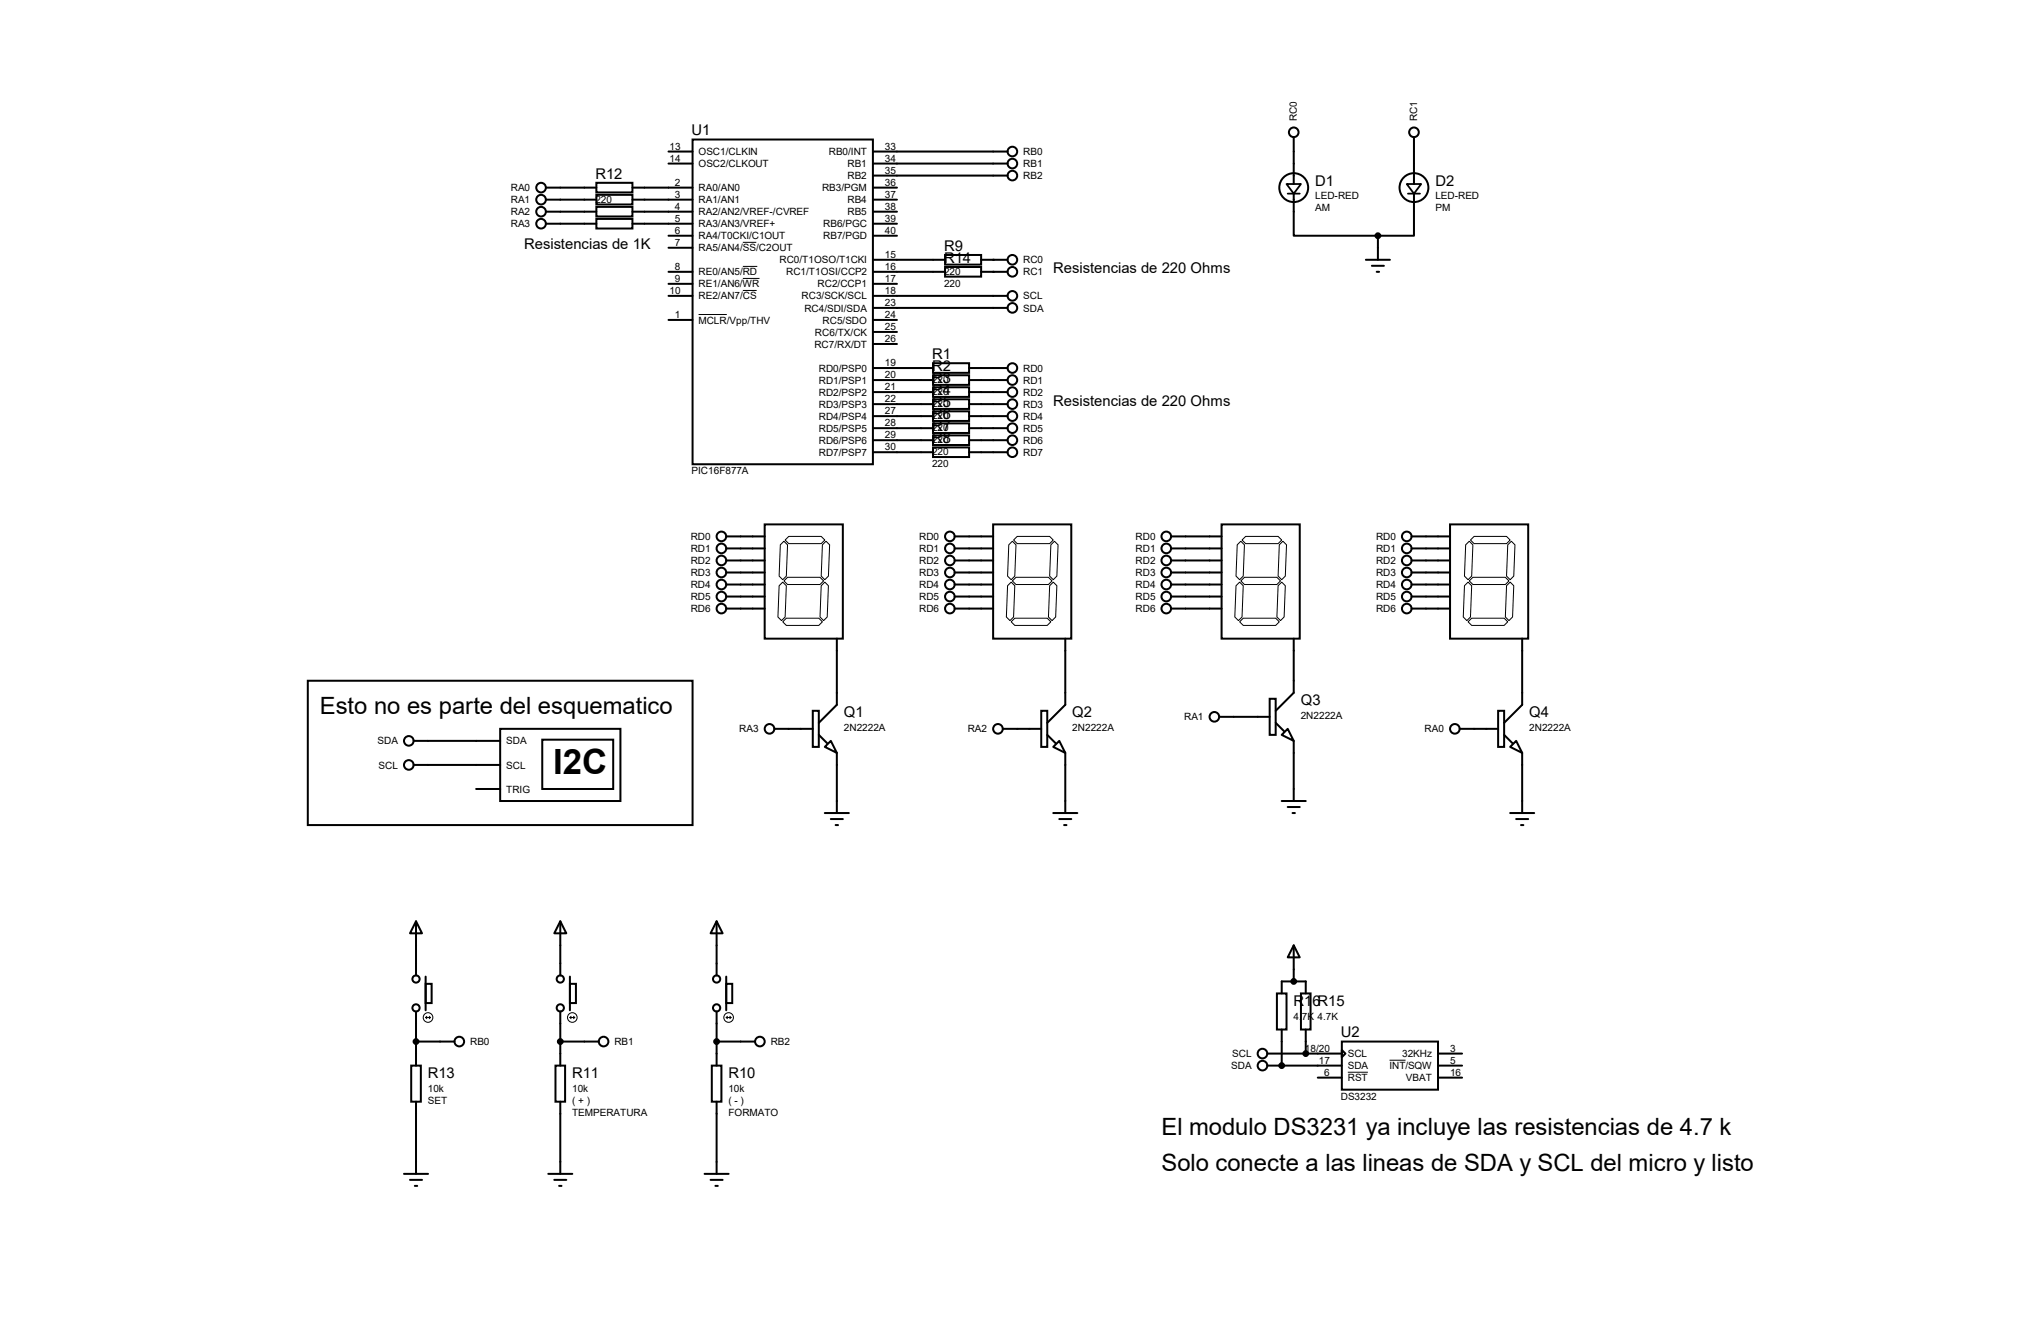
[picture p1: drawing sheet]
<svg xmlns="http://www.w3.org/2000/svg" width="432mm" height="279mm" viewBox="0 0 432 279" stroke-linecap="round" stroke-linejoin="round" font-family="sans-serif">
<g fill="none" stroke="#000" stroke-width=".42">
<path d="M115.3 39.6h10.7M126 38.6h7.6v2h-7.6zM133.6 39.6h12.7M141.2 34.5h5.1M141.2 32h5.1M146.3 29.5h38.1v68.5h-38.1zM184.4 39.6h5.1M184.4 37.1h28.5M184.4 34.5h28.5M184.4 32h28.5M273.3 29v9.9M298.7 29v9.9"/>
<path d="M115.3 42.2h10.7M115.3 44.7h10.7M115.3 47.2h10.7M126 41.1h7.6v2.1h-7.6zM126 43.7h7.6v2h-7.6zM126 46.2h7.6v2.1h-7.6zM133.6 42.2h12.7M133.6 44.7h12.7M133.6 47.2h12.7M141.2 57.4h5.1M141.2 49.8h5.1M141.2 52.3h5.1"/>
<path d="M141.2 59.9h5.1M184.4 42.2h5.1M184.4 44.7h5.1M184.4 47.2h5.1M184.4 57.4h15.2M184.4 54.9h15.2M184.4 49.8h5.1M184.4 59.9h5.1M199.6 53.8h7.7v2.1h-7.7zM199.6 56.4h7.7v2h-7.7zM207.3 57.4h5.6M207.3 54.9h5.6"/>
<path d="M273.3 40.9v8.9h17.8M288.5 54.9h5.1M289.8 56.1h2.6M290.8 57.4h.5M291.1 49.8v5.1M298.7 40.9v8.9h-7.6M141.2 62.5h5.1M141.2 67.6h5.1M184.4 77.7h12.7M184.4 62.5h28.5M184.4 65h28.5M184.4 72.6h5.1"/>
<path d="M184.4 70.1h5.1M184.4 67.6h5.1M197.1 76.7h7.6v2h-7.6zM197.1 79.2h7.6v2.1h-7.6zM204.7 77.7h8.2M184.4 80.3h12.7M184.4 82.8h12.7M184.4 85.3h12.7M184.4 87.9h12.7M184.4 90.4h12.7M184.4 93h12.7M184.4 95.5h12.7"/>
<path d="M197.1 81.8h7.6v2h-7.6zM197.1 84.3h7.6v2.1h-7.6zM197.1 86.9h7.6v2h-7.6zM197.1 89.4h7.6v2h-7.6zM197.1 91.9h7.6v2.1h-7.6zM197.1 94.5h7.6v2h-7.6zM204.7 80.3h8.2M204.7 82.8h8.2M204.7 85.3h8.2M204.7 87.9h8.2M204.7 90.4h8.2M204.7 93h8.2"/>
<path d="M204.7 95.5h8.2M153.4 113.3h8.1M153.4 115.8h8.1M153.4 118.4h8.1M161.5 110.7h16.6v24.2h-16.6zM201.7 113.3h8.1M201.7 115.8h8.1M201.7 118.4h8.1M209.8 110.7h16.5v24.2h-16.5zM247.4 113.3h10.7M247.4 115.8h10.7M247.4 118.4h10.7"/>
<path d="M258.1 110.7h16.5v24.2h-16.5zM298.2 113.3h8.1M298.2 115.8h8.1M298.2 118.4h8.1M306.3 110.7h16.5v24.2h-16.5zM153.4 120.9h8.1M153.4 123.4h8.1M153.4 126h8.1M153.4 128.5h8.1M176.8 134.9v13.9l-3.8 3.9M201.7 120.9h8.1M201.7 123.4h8.1"/>
<path d="M201.7 126h8.1M201.7 128.5h8.1M225 134.9v13.9l-3.8 3.9M247.4 120.9h10.7M247.4 123.4h10.7M247.4 126h10.7M247.4 128.5h10.7M273.3 134.9v11.4l-3.8 3.8M298.2 120.9h8.1M298.2 123.4h8.1M298.2 126h8.1M298.2 128.5h8.1"/>
<path d="M321.6 134.9v13.9l-3.8 3.9M65 143.8h81.3v30.4h-81.3zM87.4 156.5h18.3M105.7 153.9h25.4v15.3h-25.4zM114.6 156.2h14.9v10.4h-14.9zM163.6 153.9h8.1M171.7 150.1h1.3v7.6h-1.3zM173 155.2l1.8 1.8M174.2 157.7l1.3-1.2 1.3 2.5zM176.8 159v12.7M211.8 153.9h8.2M220 150.1h1.2v7.6h-1.2z"/>
<path d="M221.2 155.2l1.8 1.8M222.5 157.7l1.3-1.2 1.2 2.5zM225 159v12.7M257.6 151.4h10.6M268.2 147.6h1.3v7.6h-1.3zM269.5 152.7l1.8 1.7M270.8 155.2l1.2-1.3 1.3 2.6zM273.3 156.5v12.7M308.4 153.9h8.1M316.5 150.1h1.3v7.6h-1.3zM317.8 155.2l1.7 1.8M319 157.7l1.3-1.2 1.3 2.5z"/>
<path d="M321.6 159v12.7M87.4 161.5h18.3M100.6 166.6h5.1M174.2 171.7h5.1M175.5 173h2.6M176.5 174.2h.5M222.5 171.7h5.1M223.8 173h2.5M224.8 174.2h.5M270.8 169.2h5M272 170.4h2.6M273 171.7h.6"/>
<path d="M319 171.7h5.1M320.3 173h2.5M321.3 174.2h.5M87.9 194.6l1.3 2.5h-2.6zM87.9 194.6v11.4M118.4 194.6l1.2 2.5h-2.5zM118.4 194.6v11.4M151.4 194.6l1.3 2.5h-2.6zM151.4 194.6v11.4M273.3 199.6l1.3 2.6h-2.6zM273.3 199.6v7.7M87.9 220h8.1"/>
<path d="M87.9 213.6v11.4M89.9 207.8h1.3v4h-1.3zM89.9 206.2v7.2M118.4 220h8.1M118.4 213.6v11.4M120.4 207.8h1.3v4h-1.3zM120.4 206.2v7.2M151.4 213.6v11.4M151.4 220h8.1M153.4 207.8h1.3v4h-1.3zM153.4 206.2v7.2M269.7 209.8h2.1v7.6h-2.1z"/>
<path d="M270.8 209.8v-2.5h5v2.5M270.8 217.4v7.6M274.8 209.8h2.1v7.6h-2.1zM275.8 217.4v5.1M283.5 220h20.3v10.1h-20.3zM86.9 225h2v7.7h-2zM87.9 232.7v15.2M117.3 225h2.1v7.7h-2.1zM118.4 232.7v15.2M150.4 225h2v7.7h-2zM151.4 232.7v15.2M267.7 225h15.8"/>
<path d="M267.7 222.5h15.8M278.4 227.6h5.1M283.5 221.7l.7 .8-.7 .8zM303.8 225h5.1M303.8 222.5h5.1M303.8 227.6h5.1M85.3 247.9h5.1M86.6 249.2h2.6M87.6 250.4h.5M115.8 247.9h5.1M117.1 249.2h2.5M118.1 250.4h.5"/>
<path d="M148.8 247.9h5.1M150.1 249.2h2.6M151.1 250.4h.5"/>
<circle cx="114.3" cy="39.6" r="1.02"/>
<circle cx="213.9" cy="34.5" r="1.02"/>
<circle cx="213.9" cy="32" r="1.02"/>
<circle cx="213.9" cy="37.1" r="1.02"/>
<circle cx="273.3" cy="39.6" r="3"/>
<circle cx="273.3" cy="27.9" r="1.02"/>
<circle cx="298.7" cy="39.6" r="3"/>
<circle cx="298.7" cy="27.9" r="1.02"/>
<circle cx="114.3" cy="42.2" r="1.02"/>
<circle cx="114.3" cy="44.7" r="1.02"/>
<circle cx="114.3" cy="47.2" r="1.02"/>
<circle cx="213.9" cy="54.9" r="1.02"/>
<circle cx="213.9" cy="57.4" r="1.02"/>
<circle cx="213.9" cy="65" r="1.02"/>
<circle cx="213.9" cy="62.5" r="1.02"/>
<circle cx="213.9" cy="77.7" r="1.02"/>
<circle cx="213.9" cy="80.3" r="1.02"/>
<circle cx="213.9" cy="90.4" r="1.02"/>
<circle cx="213.9" cy="93" r="1.02"/>
<circle cx="213.9" cy="82.8" r="1.02"/>
<circle cx="213.9" cy="85.3" r="1.02"/>
<circle cx="213.9" cy="87.9" r="1.02"/>
<circle cx="213.9" cy="95.5" r="1.02"/>
<circle cx="152.4" cy="115.8" r="1.02"/>
<circle cx="152.4" cy="113.3" r="1.02"/>
<circle cx="152.4" cy="118.4" r="1.02"/>
<circle cx="200.7" cy="113.3" r="1.02"/>
<circle cx="200.7" cy="118.4" r="1.02"/>
<circle cx="200.7" cy="115.8" r="1.02"/>
<circle cx="246.4" cy="115.8" r="1.02"/>
<circle cx="246.4" cy="113.3" r="1.02"/>
<circle cx="246.4" cy="118.4" r="1.02"/>
<circle cx="297.2" cy="115.8" r="1.02"/>
<circle cx="297.2" cy="113.3" r="1.02"/>
<circle cx="297.2" cy="118.4" r="1.02"/>
<circle cx="152.4" cy="126" r="1.02"/>
<circle cx="152.4" cy="123.4" r="1.02"/>
<circle cx="152.4" cy="120.9" r="1.02"/>
<circle cx="152.4" cy="128.5" r="1.02"/>
<circle cx="200.7" cy="120.9" r="1.02"/>
<circle cx="200.7" cy="126" r="1.02"/>
<circle cx="200.7" cy="128.5" r="1.02"/>
<circle cx="200.7" cy="123.4" r="1.02"/>
<circle cx="246.4" cy="120.9" r="1.02"/>
<circle cx="246.4" cy="123.4" r="1.02"/>
<circle cx="246.4" cy="126" r="1.02"/>
<circle cx="246.4" cy="128.5" r="1.02"/>
<circle cx="297.2" cy="120.9" r="1.02"/>
<circle cx="297.2" cy="123.4" r="1.02"/>
<circle cx="297.2" cy="128.5" r="1.02"/>
<circle cx="297.2" cy="126" r="1.02"/>
<circle cx="86.4" cy="156.5" r="1.02"/>
<circle cx="162.6" cy="153.9" r="1.02"/>
<circle cx="210.8" cy="153.9" r="1.02"/>
<circle cx="256.5" cy="151.4" r="1.02"/>
<circle cx="307.3" cy="153.9" r="1.02"/>
<circle cx="86.4" cy="161.5" r="1.02"/>
<circle cx="87.9" cy="212.9" r=".76"/>
<circle cx="87.9" cy="206.8" r=".76"/>
<circle cx="97" cy="220" r="1.02"/>
<circle cx="118.4" cy="212.9" r=".76"/>
<circle cx="118.4" cy="206.8" r=".76"/>
<circle cx="127.5" cy="220" r="1.02"/>
<circle cx="151.4" cy="206.8" r=".76"/>
<circle cx="151.4" cy="212.9" r=".76"/>
<circle cx="160.5" cy="220" r="1.02"/>
<circle cx="266.7" cy="225" r="1.02"/>
<circle cx="266.7" cy="222.5" r="1.02"/>
</g>
<g fill="#000">
<circle cx="209.8" cy="57.4" r=".21"/>
<circle cx="209.8" cy="54.9" r=".21"/>
<circle cx="270.8" cy="225" r=".21"/>
</g>
<g fill="none" stroke="#000" stroke-width=".21">
<path d="M156.9 51.2h2.9M156.9 56.3h3.1M156.9 58.8h3.5M147.6 66.4h5.9M156.9 61.3h3M164.8 115.1l.8-.8 .8 .8-.3 6.6-.7 .7-.8-.7zM165.9 114l.7-.7h6.9l.7 .7-.7 .8h-6.9zM173.7 115.1l.8-.8 .8 .8-.3 6.6-.8 .7-.7-.7zM213.1 115.1l.8-.8 .7 .8-.2 6.6-.8 .7-.7-.7zM214.9 113.3h6.8l.8 .7-.8 .8h-6.8l-.8-.8zM222 115.1l.8-.8 .7 .8-.2 6.6-.8 .7-.8-.7zM262.1 114.3l.8 .8-.3 6.6-.7 .7-.8-.7 .3-6.6z"/>
<path d="M262.4 114l.7-.7h6.9l.8 .7-.8 .8h-6.9zM271 114.3l.8 .8-.3 6.6-.7 .7-.8-.7 .3-6.6zM309.6 115.1l.8-.8 .7 .8-.2 6.6-.8 .7-.7-.7zM310.6 114l.8-.7h6.9l.7 .7-.7 .8h-6.9zM318.5 115.1l.8-.8 .7 .8-.2 6.6-.8 .7-.7-.7zM164.6 123.7l.8-.8 .7 .8-.2 6.6-.8 .8-.8-.8zM165.4 131.3l.7-.7h6.9l.7 .7-.7 .8h-6.9zM166.4 121.9h6.8l.8 .8-.8 .7h-6.8l-.8-.7zM173.5 123.7l.7-.8 .8 .8-.2 6.6-.8 .8-.8-.8zM212.9 123.7l.7-.8 .8 .8-.3 6.6-.7 .8-.8-.8zM213.6 131.3l.8-.7h6.8l.8 .7-.8 .8h-6.8zM213.9 122.7l.7-.8h6.9l.7 .8-.7 .7h-6.9z"/>
<path d="M221.7 123.7l.8-.8 .8 .8-.3 6.6-.8 .8-.7-.8zM261.1 123.7l.8-.8 .7 .8-.2 6.6-.8 .8-.7-.8zM261.9 131.3l.7-.7h6.9l.8 .7-.8 .8h-6.9zM262.9 121.9h6.8l.8 .8-.8 .7h-6.8l-.8-.7zM270 123.7l.8-.8 .7 .8-.2 6.6-.8 .8-.8-.8zM309.4 123.7l.7-.8 .8 .8-.3 6.6-.7 .8-.8-.8zM310.1 131.3l.8-.7h6.9l.7 .7-.7 .8h-6.9zM311.1 121.9h6.9l.8 .8-.8 .7h-6.9l-.7-.7zM318.3 123.7l.7-.8 .8 .8-.3 6.6-.7 .8-.8-.8zM89.9 214.9h1M89.9 214.9l.3 .2M90.2 214.6l-.3 .3"/>
<path d="M90.7 214.6l.2 .3M90.9 214.9l-.2 .2M120.4 214.9h1M120.4 214.9l.2 .2M120.6 214.6l-.2 .3M121.2 214.6l.2 .3M121.4 214.9l-.2 .2M153.4 214.9h1M153.4 214.9l.3 .2M153.7 214.6l-.3 .3M154.2 214.6l.2 .3M154.4 214.9l-.2 .2"/>
<path d="M284.7 226.4h4.3M293.5 223.9h3.4"/>
<circle cx="90.4" cy="214.9" r="1.02"/>
<circle cx="120.9" cy="214.9" r="1.02"/>
<circle cx="153.9" cy="214.9" r="1.02"/>
</g>
<g fill="#000" stroke="#000" stroke-width=".42">
<circle cx="291.1" cy="49.8" r=".51"/>
<circle cx="87.9" cy="220" r=".51"/>
<circle cx="118.4" cy="220" r=".51"/>
<circle cx="151.4" cy="220" r=".51"/>
<circle cx="273.3" cy="207.3" r=".51"/>
<circle cx="270.8" cy="225" r=".51"/>
<circle cx="275.8" cy="222.5" r=".51"/>
</g>
<path d="M271.8 38.9h3l-1.5 2zM297.2 38.9h3l-1.5 2zM272 40.9h2.6M297.4 40.9h2.6" fill="none" stroke="#000" stroke-width=".38"/>
<text font-size="7.4" x="116.8" y="163.5">I2C</text>
<g font-size="5">
<text x="67.6" y="150.9">Esto no es parte del esquematico</text>
<text x="245.4" y="239.8">El modulo DS3231 ya incluye las resistencias de 4.7 k</text>
<text x="245.4" y="247.4">Solo conecte a las lineas de SDA y SCL del micro y listo</text>
</g>
<g font-size="3.1">
<text x="146.1" y="28.6">U1</text>
<text x="125.8" y="37.7">R12</text>
<text x="277.8" y="39.2">D1</text>
<text x="303.2" y="39.2">D2</text>
<text x="110.7" y="52.6">Resistencias de 1K</text>
<text x="199.4" y="53">R9</text>
<text x="199.4" y="55.5">R14</text>
<text x="222.5" y="57.7">Resistencias de 220 Ohms</text>
<text x="196.9" y="75.8">R1</text>
<text x="196.9" y="78.4">R2</text>
<text x="196.9" y="80.9">R3</text>
<text x="196.9" y="83.4">R4</text>
<text x="196.9" y="86">R5</text>
<text x="196.9" y="88.5">R6</text>
<text x="222.5" y="85.6">Resistencias de 220 Ohms</text>
<text x="196.9" y="91.1">R7</text>
<text x="196.9" y="93.6">R8</text>
<text x="274.8" y="148.9">Q3</text>
<text x="178.3" y="151.5">Q1</text>
<text x="226.5" y="151.5">Q2</text>
<text x="323" y="151.5">Q4</text>
<text x="273.3" y="212.4">R16R15</text>
<text x="283.3" y="219.1">U2</text>
<text x="90.4" y="227.7">R13</text>
<text x="120.9" y="227.7">R11</text>
<text x="153.9" y="227.7">R10</text>
</g>
<g font-size="2.1">
<text x="274" y="25.7" transform="rotate(-90 274 25.7)">RC0</text>
<text x="299.4" y="25.7" transform="rotate(-90 299.4 25.7)">RC1</text>
<text x="141.4" y="31.6">13</text>
<text x="141.4" y="34.2">14</text>
<text x="147.6" y="32.8">OSC1/CLKIN</text>
<text x="147.6" y="35.3">OSC2/CLKOUT</text>
<text x="175.1" y="32.8">RB0/INT</text>
<text x="179" y="35.3">RB1</text>
<text x="186.9" y="34.2">34</text>
<text x="186.9" y="31.6">33</text>
<text x="216.2" y="32.8">RB0</text>
<text x="216.2" y="35.3">RB1</text>
<text x="107.9" y="40.4">RA0</text>
<text x="142.6" y="39.2">2</text>
<text x="142.6" y="41.8">3</text>
<text x="147.6" y="40.4">RA0/AN0</text>
<text x="173.7" y="40.4">RB3/PGM</text>
<text x="179" y="37.8">RB2</text>
<text x="186.9" y="41.8">37</text>
<text x="186.9" y="39.2">36</text>
<text x="186.9" y="36.7">35</text>
<text x="216.2" y="37.8">RB2</text>
<text x="107.9" y="42.9">RA1</text>
<text x="107.9" y="45.5">RA2</text>
<text x="125.8" y="42.8">220</text>
<text x="142.6" y="44.3">4</text>
<text x="142.6" y="46.9">5</text>
<text x="147.6" y="42.9">RA1/AN1</text>
<text x="147.6" y="45.5">RA2/AN2/VREF-/CVREF</text>
<text x="179" y="45.5">RB5</text>
<text x="179" y="42.9">RB4</text>
<text x="186.9" y="46.9">39</text>
<text x="186.9" y="44.3">38</text>
<text x="277.8" y="42.1">LED-RED</text>
<text x="277.8" y="44.7">AM</text>
<text x="303.2" y="42.1">LED-RED</text>
<text x="303.2" y="44.7">PM</text>
<text x="107.9" y="48">RA3</text>
<text x="142.6" y="49.4">6</text>
<text x="142.6" y="51.9">7</text>
<text x="147.6" y="50.5">RA4/T0CKI/C1OUT</text>
<text x="147.6" y="53.1">RA5/AN4/SS/C2OUT</text>
<text x="147.6" y="48">RA3/AN3/VREF+</text>
<text x="173.9" y="50.5">RB7/PGD</text>
<text x="173.9" y="48">RB6/PGC</text>
<text x="186.9" y="49.4">40</text>
<text x="142.6" y="57">8</text>
<text x="142.6" y="59.6">9</text>
<text x="147.6" y="58.2">RE0/AN5/RD</text>
<text x="164.7" y="55.6">RC0/T1OSO/T1CKI</text>
<text x="166.1" y="58.2">RC1/T1OSI/CCP2</text>
<text x="186.9" y="57">16</text>
<text x="186.9" y="59.6">17</text>
<text x="186.9" y="54.5">15</text>
<text x="199.4" y="58">220</text>
<text x="216.2" y="55.6">RC0</text>
<text x="216.2" y="58.2">RC1</text>
<text x="141.4" y="62.1">10</text>
<text x="147.6" y="60.7">RE1/AN6/WR</text>
<text x="147.6" y="63.2">RE2/AN7/CS</text>
<text x="169.3" y="63.2">RC3/SCK/SCL</text>
<text x="169.9" y="65.8">RC4/SDI/SDA</text>
<text x="172.7" y="60.7">RC2/CCP1</text>
<text x="186.9" y="62.1">18</text>
<text x="186.9" y="64.6">23</text>
<text x="199.4" y="60.6">220</text>
<text x="216.2" y="63.2">SCL</text>
<text x="216.2" y="65.8">SDA</text>
<text x="142.6" y="67.2">1</text>
<text x="147.6" y="68.3">MCLR/Vpp/THV</text>
<text x="172.2" y="70.9">RC6/TX/CK</text>
<text x="173.8" y="68.3">RC5/SDO</text>
<text x="186.9" y="69.7">25</text>
<text x="186.9" y="67.2">24</text>
<text x="172" y="73.4">RC7/RX/DT</text>
<text x="186.9" y="77.3">19</text>
<text x="186.9" y="72.3">26</text>
<text x="173" y="78.5">RD0/PSP0</text>
<text x="173" y="81">RD1/PSP1</text>
<text x="173" y="83.6">RD2/PSP2</text>
<text x="186.9" y="79.9">20</text>
<text x="186.9" y="82.4">21</text>
<text x="196.9" y="80.9">220</text>
<text x="196.9" y="83.4">220</text>
<text x="216.2" y="78.5">RD0</text>
<text x="216.2" y="81">RD1</text>
<text x="216.2" y="83.6">RD2</text>
<text x="173" y="88.6">RD4/PSP4</text>
<text x="173" y="86.1">RD3/PSP3</text>
<text x="186.9" y="87.5">27</text>
<text x="186.9" y="85">22</text>
<text x="196.9" y="86">220</text>
<text x="196.9" y="88.5">220</text>
<text x="216.2" y="86.1">RD3</text>
<text x="216.2" y="88.6">RD4</text>
<text x="173" y="93.7">RD6/PSP6</text>
<text x="173" y="91.2">RD5/PSP5</text>
<text x="186.9" y="95.1">30</text>
<text x="186.9" y="92.6">29</text>
<text x="186.9" y="90">28</text>
<text x="196.9" y="91.1">220</text>
<text x="196.9" y="93.6">220</text>
<text x="216.2" y="91.2">RD5</text>
<text x="216.2" y="93.7">RD6</text>
<text x="146.1" y="100.2">PIC16F877A</text>
<text x="173" y="96.3">RD7/PSP7</text>
<text x="196.9" y="96.1">220</text>
<text x="196.9" y="98.7">220</text>
<text x="216.2" y="96.3">RD7</text>
<text x="145.9" y="114">RD0</text>
<text x="145.9" y="116.6">RD1</text>
<text x="145.9" y="119.1">RD2</text>
<text x="194.2" y="114">RD0</text>
<text x="194.2" y="116.6">RD1</text>
<text x="194.2" y="119.1">RD2</text>
<text x="239.9" y="114">RD0</text>
<text x="239.9" y="116.6">RD1</text>
<text x="239.9" y="119.1">RD2</text>
<text x="290.7" y="114">RD0</text>
<text x="290.7" y="116.6">RD1</text>
<text x="290.7" y="119.1">RD2</text>
<text x="145.9" y="121.7">RD3</text>
<text x="145.9" y="124.2">RD4</text>
<text x="194.2" y="121.7">RD3</text>
<text x="194.2" y="124.2">RD4</text>
<text x="239.9" y="121.7">RD3</text>
<text x="239.9" y="124.2">RD4</text>
<text x="290.7" y="121.7">RD3</text>
<text x="290.7" y="124.2">RD4</text>
<text x="145.9" y="126.7">RD5</text>
<text x="145.9" y="129.3">RD6</text>
<text x="194.2" y="126.7">RD5</text>
<text x="194.2" y="129.3">RD6</text>
<text x="239.9" y="126.7">RD5</text>
<text x="239.9" y="129.3">RD6</text>
<text x="290.7" y="126.7">RD5</text>
<text x="290.7" y="129.3">RD6</text>
<text x="156.2" y="154.7">RA3</text>
<text x="178.3" y="154.4">2N2222A</text>
<text x="204.4" y="154.7">RA2</text>
<text x="226.5" y="154.4">2N2222A</text>
<text x="250.1" y="152.1">RA1</text>
<text x="274.8" y="151.8">2N2222A</text>
<text x="300.9" y="154.7">RA0</text>
<text x="323" y="154.4">2N2222A</text>
<text x="79.8" y="157.2">SDA</text>
<text x="106.9" y="157.2">SDA</text>
<text x="80" y="162.3">SCL</text>
<text x="106.9" y="162.3">SCL</text>
<text x="106.9" y="167.4">TRIG</text>
<text x="273.3" y="215.3">4.7K 4.7K</text>
<text x="99.3" y="220.7">RB0</text>
<text x="129.8" y="220.7">RB1</text>
<text x="162.8" y="220.7">RB2</text>
<text x="260.1" y="225.8">SDA</text>
<text x="260.3" y="223.3">SCL</text>
<text x="275.7" y="222.1">18/20</text>
<text x="278.6" y="224.7">17</text>
<text x="279.7" y="227.2">6</text>
<text x="284.7" y="225.8">SDA</text>
<text x="284.7" y="223.3">SCL</text>
<text x="293.5" y="225.8">INT/SQW</text>
<text x="296.2" y="223.3">32KHz</text>
<text x="306.3" y="224.7">5</text>
<text x="306.3" y="222.1">3</text>
<text x="306.3" y="227.2">16</text>
<text x="90.4" y="230.6">10k</text>
<text x="90.4" y="233.1">SET</text>
<text x="120.9" y="230.6">10k</text>
<text x="120.9" y="233.1">( + )</text>
<text x="153.9" y="230.6">10k</text>
<text x="153.9" y="233.1">( - )</text>
<text x="283.3" y="232.3">DS3232</text>
<text x="284.7" y="228.3">RST</text>
<text x="297" y="228.3">VBAT</text>
<text x="120.9" y="235.7">TEMPERATURA</text>
<text x="153.9" y="235.7">FORMATO</text>
</g>
</svg>
